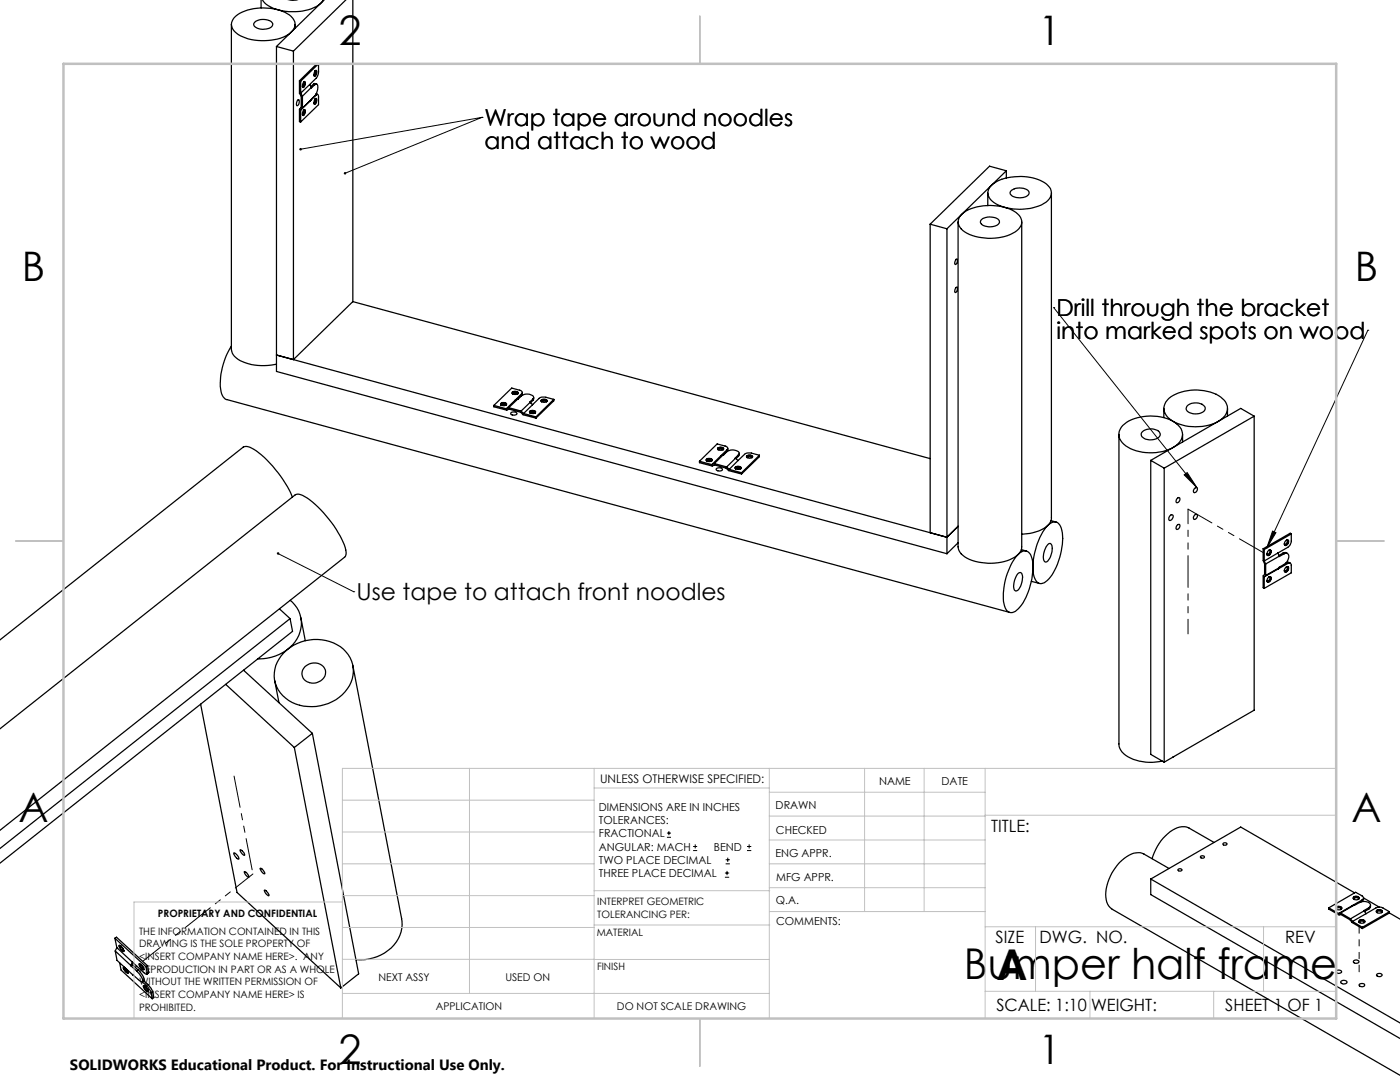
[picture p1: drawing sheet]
<svg xmlns="http://www.w3.org/2000/svg" width="279mm" height="216mm" viewBox="0 0 279 216" stroke-linecap="round" stroke-linejoin="round" font-family="sans-serif">
<g fill="none" stroke="#000" stroke-width=".25">
<path d="M52.1 -.1v1.7M52.4 -.1a6.1 6.1 0 0 0 4.6 2.4 9.7 9.7 0 0 0 6.9-1.6l.7-.7M57.6 -.1l.9 .2 .8-.2M64.7 -.1l-9.5 9.4M69.1 -.1l-10.5 10.3M70.4 -.1v60.3M46.2 4.9v64.8a3.3 3.3 0 0 0 2.8 2.7 11.7 11.7 0 0 0 6.2 .3M46.7 3.6a8.6 8.6 0 0 1 7.2-1.9 5.8 5.8 0 0 1 4.9 2.6 2.28 2.28 0 0 1-1.3 2.6 10.8 10.8 0 0 1-10-.1 2.11 2.11 0 0 1-.8-3.2zM50.8 4.4a2.77 2.77 0 0 1 3.5 .2l.1 .1a1.35 1.35 0 0 1-1.6 1.1 2.08 2.08 0 0 1-2.1-.8zM55.2 9.3l3.4 .9M55.2 9.3v64.8l133.8 36.4M58.6 10.2v61.6"/>
<path d="M58.9 4.9v.8M59.8 16.1v2.5l.3 .6v2.2l-.3 .4v2.5h.2M59.8 16.1l.2 .1M60 16.2v2.4M60 18.6l.4 .6M60.4 19.2v2.4M60.6 16.4v.6l-.2 .3 .2-.6zM60.6 16.3h.1a.81 .81 0 0 1-.2 1.2l-.1-.5zM60.7 16.3a.63 .63 0 0 1-.1 1.1h-.2M61.8 16.9l-1.8 1.7M61.8 16.9l.4 .5M62.2 17.4l-1.8 1.8"/>
<path d="M62.5 16.8l.3 .1M62.5 16.8l-.4 .5M62.8 16.9l.3-.2a1.36 1.36 0 0 1 .1 1.8l-.4 .6-2.8 2.8M62.8 16.9l-.6 .6v-.1M62.9 14.1v.5l-.2 .5 .2-.4zM62.9 19.7v.5l-.2 .4 .2-.3zM62.9 14.1l.1-.1a.78 .78 0 0 1-.2 1.2l-.1-.4zM62.9 19.7l.1-.1a.81 .81 0 0 1-.2 1.2l-.1-.4zM63 14.1a.64 .64 0 0 1-.3 1M63 19.7a.63 .63 0 0 1-.1 1h-.2M63 18.9h.1M63.1 18.8h.1"/>
<path d="M63.1 18.8h.3M63.1 18.9h.3l.2 .3v1.7l-3.6 3.4M63.1 18.9l-2.7 2.7M63.1 16.8l-.3-.1-.3 .1M63.6 12.7v1.7l-.2 .8-1.6 1.7M63.6 12.7l-3.6 3.5M63.6 12.7h-.3l-3.5 3.4M59.3 20.1l.2-.2a.81 .81 0 0 1-.2 1.2l-.1-.4zM60 21.9v2.4M60.4 21.6l-.4 .3M60.6 21.9v.7l-.2 .3 .2-.6zM60.6 21.9h.1a.78 .78 0 0 1-.2 1.1l-.1-.4z"/>
<path d="M60.7 21.9a.64 .64 0 0 1-.3 1.1v-.1M197.1 38.5v2.5M197.8 37.1a9.5 9.5 0 0 1 7.9-1.7 4.8 4.8 0 0 1 4.1 2.6 2.33 2.33 0 0 1-1.5 2.6 10.5 10.5 0 0 1-10-.2 2.05 2.05 0 0 1-.5-3.3zM200.8 34.1v1.4M200.8 34.1l-11.8 11.5M200.8 34.1l-3.3-.9-11.9 11.5M201.7 38.1a2.7 2.7 0 0 1 3.7 .2 1.24 1.24 0 0 1-1.5 1.1 2.07 2.07 0 0 1-2.3-.9zM209.8 38.5v64.8a2.83 2.83 0 0 1-1.9 2.4l-2.3 .7-1.7 .2M185.6 44.7v61.6l3.4 .9M185.6 44.7l3.4 .9M189 45.6v64.9M190.8 51.8l.1-.1a.65 .65 0 0 1-.3 1v-.5z"/>
<path d="M190.8 57.4l.1-.1a.65 .65 0 0 1-.3 1v-.4zM191.2 44.3v64.8a3.4 3.4 0 0 0 2.8 2.7 10.5 10.5 0 0 0 8.9-.9l.8-1 .2-.7v-64.9M192.1 42.7a10.1 10.1 0 0 1 8.1-1.4 4.3 4.3 0 0 1 3.7 2.7 2.93 2.93 0 0 1-2.3 2.8 10.6 10.6 0 0 1-9.4-.8 2.01 2.01 0 0 1-.1-3.3zM195.9 43.8a2.88 2.88 0 0 1 3.5 .2l.1 .2a1.98 1.98 0 0 1-2.6 1 1.01 1.01 0 0 1-1.1-1.2zM46.2 69.1a13.4 13.4 0 0 0-2 9.4l.3 .7 .7 .5 156.3 42.5M58.6 71.8l-3.4-1 133.8 36.4M70.4 60.2l-11.8 11.6M70.4 60.2l115.2 31.3M102.2 78.2a.81 .81 0 0 1 1.2 .3 .79 .79 0 0 1-1.2-.1zM102.3 78.6l-.1-.1a.6 .6 0 0 1 .6-.4 .6 .6 0 0 1 .6 .4l-.1 .1M102.4 78.5l.4-.1 .5 .2-.4-.2-.6 .2zM102.8 79.8l-1.8 1.8"/>
<path d="M103.3 79.6l.8-.6a1.84 1.84 0 0 1 2.4 .2l-.1 .4M103.3 79.6l-1.8 1.8M103.3 79.6l-.5 .2M104.1 78.6a.45 .45 0 0 0 0-.5 .45 .45 0 0 0-.4-.2l-1.6-.5-3.5 3.5M104.1 78.6l-1.3 1.2M104.1 78.6v.2M104.1 78.8l-.8 .8M104.2 78.3l-.1 .5M106.4 79.6l-.7 .7h.1M106.4 79.6v.3M106.4 79.9l-.5 .5M106.5 79.3l-.1 .6"/>
<path d="M108 79.8a.74 .74 0 0 1 1.2 .2 .76 .76 0 0 1-1.3-.1zM110.5 79.7l-1.6-.4a1.5 1.5 0 0 0-1.3 .2l-1.3 1.3M110.5 79.7l-3.5 3.5M110.5 79.7v.3l-3.5 3.4M233.3 79.5a9.4 9.4 0 0 1 10.3-.3 2.62 2.62 0 0 1 1.4 2.5 2.62 2.62 0 0 1-1.6 2.2 9.6 9.6 0 0 1-10-.3 2.5 2.5 0 0 1-.1-4.1zM58.3 99.2a22.6 22.6 0 0 0-8.1-9.8l-.8-.3-.8 .1-48.6 38.5M98.6 80.9v.3l2.5 .6 .5-.2 2.3 .7 .5 .5 2.6 .6M98.6 80.9l2.4 .7M99.9 80.5a.74 .74 0 0 1 1.2 .2 .73 .73 0 0 1-1.2-.1zM100 80.9l-.1-.1a.65 .65 0 0 1 1.2-.2l-.1 .3M100.1 80.7l-.1 .1 .4-.2 .6 .2-.3-.2zM101.5 81.4l-.5 .2"/>
<path d="M101.5 81.4l2.5 .6M102 82.3a.71 .71 0 0 1 1.2 .3 .84 .84 0 0 1-1.3-.1zM104 82l.5 .5M104.5 82.5l2.5 .7M105.7 82.1a.8 .8 0 0 1 1.2 .1 .62 .62 0 0 1-.7 .4 .62 .62 0 0 1-.5-.5zM105.8 82.4l-.1-.1a.58 .58 0 0 1 .6-.3 .58 .58 0 0 1 .5 .3v.1M105.8 80.3l-1.8 1.7M105.8 80.3l.5 .5M105.9 82.3l.4-.1 .5 .2-.6-.2-.4 .2zM106.3 80.8l-1.8 1.7M107 83.2v.2M108.1 80.2l-.1-.1a.6 .6 0 0 1 .6-.4 .6 .6 0 0 1 .5 .4l-.1 .1"/>
<path d="M108.1 80l.6-.1 .4 .2-.3-.2zM139.6 92v.3l2.5 .7 .5-.2 2.3 .6 .5 .5 2.6 .7M139.6 92l2.5 .7M141 91.7a.74 .74 0 0 1 1.1 .1 .76 .76 0 0 1-1.2 0zM141 92v-.1a.6 .6 0 0 1 .5-.4 .6 .6 0 0 1 .6 .4l-.1 .1M141.1 91.9l.5-.1 .5 .1-.4-.1zM142.6 92.5l-.5 .2M142.6 92.5l2.4 .7M142.9 93.6a.76 .76 0 0 1 1.3 .2 .88 .88 0 0 1-1.3-.1zM143.3 89.4a.77 .77 0 0 1 1.1 .2 .79 .79 0 0 1-1.2-.1zM143.3 89.7a.58 .58 0 0 1 .5-.4 .58 .58 0 0 1 .6 .4h-.1M143.4 89.6l.4-.1 .6 .2-.5-.2z"/>
<path d="M144.3 90.8h.1a2.06 2.06 0 0 1 2.6-.9l.2 .1a.42 .42 0 0 1 .3 .3 .42 .42 0 0 1-.1 .5M144.3 90.8l-1.7 1.7M144.3 90.8l-.5 .2M145 93.2l.5 .5M145.1 89.7a.45 .45 0 0 0 .1-.5 .45 .45 0 0 0-.5-.2l-1.6-.4-3.5 3.4M145.1 89.7l-3 3M145.1 89.7v.3M145.1 90l-.8 .8M145.2 89.5l-.1 .5M145.5 93.7l2.5 .6M146.8 93.2a.8 .8 0 0 1 1.1 .2 .76 .76 0 0 1-1.2-.1zM146.8 91.4l-1.8 1.8"/>
<path d="M146.8 91.4l.5 .5M146.8 93.6v-.1a.58 .58 0 0 1 .5-.4 .58 .58 0 0 1 .5 .4v.1M146.9 93.5l.3-.2 .6 .2-.4-.2zM147.3 91.9l-1.8 1.8M147.4 90.8l-.6 .6M147.4 90.8v.3M147.4 91.1l-.5 .4M147.5 90.5l-.1 .6M148 94.3v.3M149 91a.74 .74 0 0 1 1.2 .2 .76 .76 0 0 1-1.2-.1zM149.1 91.3l.4-.2 .6 .2M149.1 91.3l-.1-.1a.59 .59 0 0 1 .6-.3 .59 .59 0 0 1 .5 .4"/>
<path d="M151.6 90.8l-1.6-.4a1.5 1.5 0 0 0-1.4 .3l-1.3 1.2M151.6 90.8l-3.6 3.5M151.6 90.8v.3l-3.6 3.5M223.3 86.7v61.7a3.2 3.2 0 0 0 2.3 2.9 9.9 9.9 0 0 0 6.4 .6M224 84.9a9.3 9.3 0 0 1 8.8-1.4 4 4 0 0 1 3.2 3.2 4.2 4.2 0 0 1-3.4 3.2 9.3 9.3 0 0 1-8.3-1.2 2.46 2.46 0 0 1-.3-3.8zM227.9 86.3a2.52 2.52 0 0 1 3.6 .1 1.22 1.22 0 0 1-1.4 1.3 1.9 1.9 0 0 1-2.3-1zM229.7 91.9v58.6l2.6 1.6M229.7 91.9l2.6 1.5M232.3 81.5v1.8M232.3 93.4v58.7M234.9 99.4l.3-.1a.56 .56 0 0 1 .2 .6 .56 .56 0 0 1-.6 .4l-.1-.5zM236 86.7v1.5"/>
<path d="M237 81a2.45 2.45 0 0 1 3.5 .4 1.47 1.47 0 0 1-1.7 1.2 1.87 1.87 0 0 1-2.1-1zM238.4 97.4l.3-.1a.56 .56 0 0 1 .2 .6 .56 .56 0 0 1-.5 .4l-.2-.3zM245 81.5v1.5M250.3 83l-2.7-1.5-17.9 10.4M250.3 83l-18 10.4M250.3 83v58.7l-18 10.4M57.9 119.8a6.1 6.1 0 0 1-.8 10 9.6 9.6 0 0 1-5.6 1.7M191.2 105l-2.2 2.2M191.2 108.3l-2.2 2.2M203 110.9a1.62 1.62 0 0 1 2.2-.7 4.6 4.6 0 0 1 .9 3.9 12.2 12.2 0 0 1-3.2 7.6 1.37 1.37 0 0 1-1.5 .5 1.37 1.37 0 0 1-.9-1.3 12.8 12.8 0 0 1 2.5-10zM203.1 114.5l.4-.2h.3a3 3 0 0 1-.4 3.1 .55 .55 0 0 1-.6 .5 .55 .55 0 0 1-.5-.6 4.3 4.3 0 0 1 .8-2.8zM203.8 109.7l1.1 .3"/>
<path d="M205.8 116l1.6 .4M209 104.9a1.5 1.5 0 0 1 2.5-.2 8.2 8.2 0 0 1 .2 5.9 9.5 9.5 0 0 1-3.3 5.7 1.28 1.28 0 0 1-1.9-.9 12.5 12.5 0 0 1 1.9-9.7zM209.1 108.7l.2-.2a.5 .5 0 0 1 .5 .1 .5 .5 0 0 1 .2 .5 3.5 3.5 0 0 1-1.2 3h-.2a2.26 2.26 0 0 1 0-2.7zM209.8 103.9l1 .3M233.5 102.9l.4-.2a.61 .61 0 0 1 .1 .8 .61 .61 0 0 1-.7 .3v-.5zM234.9 104.8l.3-.2a.56 .56 0 0 1 .3 .7 .56 .56 0 0 1-.6 .4l-.2-.4zM238.4 102.8l.3-.2a.57 .57 0 0 1 .2 .7 .57 .57 0 0 1-.7 .3v-.5zM252.1 109.5v2.4l.3 .6v2.1l-.3 .3v2.4l.2 .1M252.1 109.5l.2 .1M252.3 109.6v2.3M252.3 115.1v2.3M252.3 111.9l.3 .6"/>
<path d="M252.6 112.5v2.3M252.6 114.8l-.3 .3M253.1 109.9l.3-.2a.57 .57 0 0 1 .3 .6 .57 .57 0 0 1-.4 .5h-.3l-.2-.2zM253.1 115.3l.3-.2a.57 .57 0 0 1 .3 .6 .57 .57 0 0 1-.4 .4l-.3 .1-.2-.2zM253.3 109.8h.2a.62 .62 0 0 1 0 .6 .62 .62 0 0 1-.6 .3l-.1-.2M253.3 115.1h.2a.62 .62 0 0 1 0 .7 .62 .62 0 0 1-.6 .3l-.1-.2M253.4 109.7a.76 .76 0 0 1-.5 1M253.4 115.1a.76 .76 0 0 1-.5 .9M255 110.3l-2.7 1.6M255 110.3l.3 .7M255.3 111l-2.7 1.5M255.3 113.3l-2.7 1.5"/>
<path d="M255.3 113.3l-.3 .3M256.1 110.3l.4-.1 .4 .2M256.1 110.3l.2 .2M256.1 110.3l-.9 .5M256.3 110.5a.65 .65 0 0 1 .8 .1 .65 .65 0 0 1 0 .8l-.2 .6a2.98 2.98 0 0 1-1.6 1.2v.1M256.3 110.5l-1 .5M256.5 113.4l.3-.3h.2a.65 .65 0 0 1 .1 .7 .65 .65 0 0 1-.7 .3zM256.7 107.8l.2-.1a.56 .56 0 0 1 .1 .7 .56 .56 0 0 1-.6 .3l-.1-.2M256.7 113.1h.2a.56 .56 0 0 1 .2 .6 .56 .56 0 0 1-.6 .4l-.2-.3M256.8 107.8l.2-.1a.65 .65 0 0 1 .1 .8 .65 .65 0 0 1-.7 .3v-.5zM256.8 112.3l.4-.1 .3 .2M256.8 112.3l.2 .1"/>
<path d="M256.8 112.3l-.2 .1M256.9 107.7a.84 .84 0 0 1-.5 1M256.9 113.1a.79 .79 0 0 1-.5 .9M257 112.4a.42 .42 0 0 1 .5 0 .42 .42 0 0 1 .2 .4v1.5l-5.4 3.1M257 112.4l-4.7 2.7M257.7 106.5v1.5a1.6 1.6 0 0 1-.7 1.2l-2 1.1M257.7 106.5l-5.4 3.1M257.7 106.5l-.2-.1-5.4 3.1M45 136.6l13.7 12.6M48.6 133.7l13.7 12.6M54.8 135.8l.9 4.4M55.8 121.5l2.1 1.9"/>
<path d="M56.7 130.2a8.8 8.8 0 0 1 12.3-.1 6.1 6.1 0 0 1-1.3 9 8.8 8.8 0 0 1-11.3-.3 5.9 5.9 0 0 1 .3-8.6zM57.9 123.4l.5 2.6-58.4 46.3M57.9 123.4l-57.9 45.9M60 123.3l.9 4.5M60.9 133a2.38 2.38 0 0 1 2.4-.7 2.38 2.38 0 0 1 1.7 1.8 2.44 2.44 0 0 1-2.1 2.2 2.44 2.44 0 0 1-2.6-1.4 1.88 1.88 0 0 1 .6-1.9zM70.4 132.8l9.8 50.5a6.8 6.8 0 0 1-4.1 7.2l-1.6 .6a8.3 8.3 0 0 1-3.5 .4M0 145.5l59.1-46.8a4 4 0 0 1 3.2 1.5 21.1 21.1 0 0 1 6.7 9.5l.1 .8-.2 .6-69 54.6M40 140.5l7.3 37.6 20.7 19M58.7 149.2l9.3 47.9M62.3 146.3l-3.6 2.9M62.3 146.3l9.3 48-3.6 2.8M234.2 151l-.1 .1"/>
<path d="M243.2 145.8l-.1 .1M46.7 170.2a1.47 1.47 0 0 1 1 1.2 1.47 1.47 0 0 1-1-1.2zM47.9 169.6a1.23 1.23 0 0 1 .9 1.1 1.47 1.47 0 0 1-.9-1.1zM48.8 173.9a1.23 1.23 0 0 1 .8 1.1 1.44 1.44 0 0 1-.8-1.1zM51.9 173.2a1.23 1.23 0 0 1 .9 1.2 1.44 1.44 0 0 1-.9-1.2zM52.8 177.6a1.26 1.26 0 0 1 .8 1.2 1.44 1.44 0 0 1-.8-1.2zM229.7 175.4v3.1l49.7 28.7M229.7 175.4l17.9-10.4 22.7 13.2M229.7 175.4l49.7 28.7M233.3 173.3l-5-2.9a3.6 3.6 0 0 0-4 .9 9.6 9.6 0 0 0-3.5 8.2l.5 1.3 .7 .6 57.4 33.2M235.1 173.5a.42 .42 0 0 1 .4-.2 .42 .42 0 0 1 .4 .4 .43 .43 0 0 1-.5 .1 .43 .43 0 0 1-.3-.3zM239.7 170.8l.3-.1 .3 .2a.4 .4 0 0 1-.3 .3 .4 .4 0 0 1-.4-.3z"/>
<path d="M242.3 168.1l-5-2.9a3.8 3.8 0 0 0-4.2 1.1 10.2 10.2 0 0 0-3.2 5M244.2 168.2h.4l.3 .1a.39 .39 0 0 1-.4 .4 .39 .39 0 0 1-.4-.4zM270.1 179a.78 .78 0 0 1 1.2 .2 .7 .7 0 0 1-1.2 0zM270.1 179.4l.6-.3 .5 .3M270.2 179.5a.46 .46 0 0 1 .2-.6 .46 .46 0 0 1 .6 .1l.2 .2-.1 .3M271.8 179.6a.44 .44 0 0 0 .3-.4 .44 .44 0 0 0-.3-.4l-1.3-.8-5.3 3.2M271.8 179.8l.3-.3v-.3l3.2 1.8M271.8 179.6l-2 1.1M271.8 179.6v.2M271.8 179.8l-.2 .2M22.9 187.2l.4 1.9M22.9 187.2l6.3 5.7"/>
<path d="M22.9 187.2l.3-.2 6.3 5.7M23 189.8l.4 1.8 3.1 2.9M23 189.8l3.1 2.9M23.3 189.1l3.1 2.9M23.3 189.1l-.3 .7M23.8 188.6a1.52 1.52 0 0 1 .9 1.3 1.38 1.38 0 0 1-.9-1.3zM23.9 188.6a1.09 1.09 0 0 0 .9 1.1M23.9 192.1l.3 1.5 6.2 5.7M24.2 188.8l.4 .6M24.6 193a1.36 1.36 0 0 1 1 1.2 1.49 1.49 0 0 1-1-1.2zM24.7 193a1.09 1.09 0 0 0 .9 1.1M25 193.2l.5 .6"/>
<path d="M26.1 192.7h.1M26.1 192.7l1.2 1M26.4 192l2.6 2.3 .3 .1 .1-.3M26.4 192.5l-.3 .2M26.4 192.5l1.2 1M26.4 192l-.3 .7M26.5 194.5h.1M26.6 192.1l-.2 .4M27.3 193.7a3.4 3.4 0 0 1 1.2 2.1l-.4 .1-1.6-1.4M27.6 193.5a2.9 2.9 0 0 1 1.2 2.2l-.4 .2M27.6 193.5l-.3 .2M27.8 192.3a1.38 1.38 0 0 1 .9 1.2 1.52 1.52 0 0 1-.9-1.2z"/>
<path d="M27.9 192.3a1.18 1.18 0 0 0 .9 1.1M28.2 192.5l.4 .6M28.4 195.9l.8 .8M28.6 196.7a1.52 1.52 0 0 1 1 1.2 1.52 1.52 0 0 1-1-1.2zM28.7 195.7l.8 .7M28.7 196.7a1.19 1.19 0 0 0 .9 1.1M29 196.9l.5 .5M29.2 192.9l.2 1.2M29.2 196.7l.8 .9 .2 .5M29.5 192.7l-.3 .2M29.5 192.7l.2 1.2M29.5 196.4l.6 .8 .3 .7"/>
<path d="M29.5 196.4l-.3 .3M29.7 193.9v.2l-.3 .3M29.7 193.9l-.3 .2M30.2 198.1l.2 1.2M30.4 197.9l-.2 .2M30.4 197.9l.3 1.2-.3 .2M265.2 181.2v.2l2 1.2 .4-.1 1.9 1.1 .3 .5 2.1 1.2M265.2 181.2l2 1.1M266.6 181.3l.5-.2 .6 .2M266.7 180.9a.57 .57 0 0 1 .7-.1 .57 .57 0 0 1 .3 .6 .73 .73 0 0 1-1.1-.2zM266.7 193.7a.55 .55 0 0 1 .6-.2 .55 .55 0 0 1 .4 .6 .61 .61 0 0 1-.6 .2 .61 .61 0 0 1-.5-.5zM266.8 181.5l-.2-.2a.56 .56 0 0 1 .6-.4 .56 .56 0 0 1 .5 .4l-.1 .2"/>
<path d="M267.5 182.2l-.3 .1M267.5 182.2l2 1.1M267.7 195.8a.69 .69 0 0 1 1.1 .3 .7 .7 0 0 1-.7 .3 .7 .7 0 0 1-.5-.5zM269.5 183.3l.4 .6M269.8 180.7l-2.6 1.6M269.9 183.9l2 1.1M270.2 180.6l.1 .1a3.4 3.4 0 0 1 1.8-.8l.7 .1a.64 .64 0 0 1 .7 .4 .64 .64 0 0 1-.3 .8M270.2 191.7l.6-.1 .3 .1a.48 .48 0 0 1-.2 .6 .48 .48 0 0 1-.6-.2l-.2-.2zM270.2 180.6l-2.7 1.6M270.2 180.6l-.4 .1M271.2 183.7a.73 .73 0 0 1 1.2 .2 .72 .72 0 0 1-1.2-.1zM271.3 184l.4-.2 .6 .2"/>
<path d="M271.3 196.5a.65 .65 0 0 1 1 .1 .61 .61 0 0 1-.5 .3 .61 .61 0 0 1-.5-.4zM271.4 184.1l-.1-.1a.57 .57 0 0 1 .5-.4 .57 .57 0 0 1 .5 .4l-.1 .1M271.9 185v.3M272.2 181.8l-2.7 1.5M272.2 181.8l.4 .5M272.6 182.3l-2.7 1.6M273.2 181.2l-1 .6M273.2 181.2v.2M273.2 181.4l-.9 .5M273.5 180.6v.5l-.3 .3M274.7 182l.4-.2 .7 .2M274.8 181.6a.6 .6 0 0 1 .7-.1 .6 .6 0 0 1 .3 .5 .73 .73 0 0 1-1.2-.2z"/>
<path d="M274.8 182.1l-.1-.1a.58 .58 0 0 1 .5-.5 .58 .58 0 0 1 .6 .4l-.1 .2M274.8 194.3a.51 .51 0 0 1 .6-.1 .51 .51 0 0 1 .4 .5 .58 .58 0 0 1-.6 .2 .58 .58 0 0 1-.5-.4zM277.3 181.9l-1.3-.7a1.57 1.57 0 0 0-1.4 0l-2 1.1M277.3 181.9l-5.4 3.1M277.3 181.9v.3M277.3 182.2l-5.4 3.1M277.3 182.2l2.1 1.2"/>
</g>
<path d="M50.5 174.4l-22 17.4" fill="none" stroke="#000" stroke-width=".2" stroke-dasharray="6.3 1.3 1.3 1.3 1.3 1.3" stroke-dashoffset="1.9"/>
<path d="M27.3 192.7l-.3 .3" fill="none" stroke="#000" stroke-width=".2" stroke-dasharray="6.3 1.3 1.3 1.3 1.3 1.3"/>
<path d="M46.6 154l3.9 20.4" fill="none" stroke="#000" stroke-width=".2" stroke-dasharray="6.3 1.3 1.3 1.3 1.3 1.3" stroke-dashoffset="-.8"/>
<path d="M271.2 193.9v-9" fill="none" stroke="#000" stroke-width=".2" stroke-dasharray="6.3 1.3 1.3 1.3 1.3 1.3" stroke-dashoffset="5"/>
<path d="M237.1 101.6l15 8.7" fill="none" stroke="#000" stroke-width=".2" stroke-dasharray="6.3 1.3 1.3 1.3 1.3 1.3" stroke-dashoffset=".9"/>
<path d="M237.1 126.5v-24.9" fill="none" stroke="#000" stroke-width=".2" stroke-dasharray="6.3 1.3 1.3 1.3 1.3 1.3" stroke-dashoffset="3.4"/>
<g fill="none" stroke="#000" stroke-width=".2">
<path d="M96.2 23.4h.1M96.2 23.4l-27.3 11.2M96.2 23.4l-36.2 6.4M210.3 61.4h.1M210.3 61.4l28.6 35.9M273 65.9h.1M273 65.9l-20.2 43.5M236.3 94.8l.6-.5 2 3zM55.5 110.5l15.1 7.6M70.6 118.1h.1M254 106l.6 .3-1.8 3.1zM133.1 167.1h.8"/>
<path d="M133.1 166.2h.8M133.5 165.8v.9M138.3 169.7h.8M138.3 168.9h.8M138.7 168.5v.8M144.7 175h.8M144.7 174.2h.8M144.8 172.4h.9M144.8 171.6h.9M145.1 173.8v.8M145.2 171.1v.9M149.1 169.7h.8"/>
<path d="M149.1 168.9h.8M149.5 168.5v.8"/>
</g>
<g fill="none" stroke="#c0c0c0" stroke-width=".2">
<path d="M68.3 159.7h50.3M93.7 153.3v44.9M118.6 153.3v49.9M118.6 157.2h34.9M153.5 153.3v49.9M153.5 158.1h43.1M172.5 153.3v28.6M184.4 153.3v28.6M196.6 153.3v49.9M266.7 153.3h-198.4v49.9M68.3 178.7h50.3M68.3 172.4h50.3"/>
<path d="M68.3 166h50.3M68.3 180h-41.6v23.2M118.6 177.7h35M153.5 167.6h43.1M153.5 162.8h43.1M153.5 172.4h43.1M153.5 177.1h43.1M196.6 162.7h70.1M68.3 198.2h85.2M68.3 191.4l85.2 .1M68.3 185.1h50.3M118.6 184.6h35"/>
<path d="M153.6 181.9h43M196.6 197.8h70.1M196.6 184.9h70.1M206.7 184.9v12.9M217.5 197.8v5.4M242.2 197.8v5.4M252.2 184.9v12.9"/>
</g>
<path d="M139.7 3.2v9.5M3.1 107.9h9.6M266.7 107.9h9.5M139.7 203.2v9.6" fill="none" stroke="#c0c0c0" stroke-width=".25"/>
<path d="M12.7 12.7h254v190.5h-254z" fill="none" stroke="#c0c0c0" stroke-width=".5"/>
<path d="M55.3 110.3a.24 .24 0 0 0 .1 .4 .24 .24 0 0 0 .3-.3 .24 .24 0 0 0-.4-.1l.2 .2zM254 106l.6 .3-1.8 3.1zM236.3 94.8l.6-.5 2 3zM68.7 34.4l-.1 .3 .3-.1-.3 .1a.25 .25 0 0 0 .4 .1 .25 .25 0 0 0 .1-.3 .25 .25 0 0 0-.4-.1zM59.8 29.6l-.1 .2h.3h-.3a.26 .26 0 0 0 .4 .2 .26 .26 0 0 0 .1-.3 .26 .26 0 0 0-.4-.1z" fill="#000"/>
<g font-size="8.5">
<text x="192.4" y="195.4">Bumper half frame</text>
<text x="198.9" y="195.5">A</text>
</g>
<g font-size="8.1">
<text x="67.6" y="8.9">2</text>
<text x="207.3" y="8.9">1</text>
<text x="4.4" y="56.2">B</text>
<text x="270.4" y="56.2">B</text>
<text x="3.7" y="164.1">A</text>
<text x="269.7" y="164.1">A</text>
<text x="67.6" y="212.4">2</text>
<text x="207.3" y="212.4">1</text>
</g>
<g font-size="4.7">
<text x="96.7" y="25.1">Wrap tape around noodles</text>
<text x="96.7" y="29.7">and attach to wood</text>
<text x="210.8" y="63.1">Drill through the bracket</text>
<text x="210.8" y="67.6">into marked spots on wood</text>
<text x="71.2" y="119.8">Use tape to attach front noodles</text>
</g>
<g font-size="3.4">
<text x="197.8" y="166">TITLE:</text>
<text x="198.7" y="188.1">SIZE</text>
<text x="207.5" y="188.1">DWG. NO.</text>
<text x="256.5" y="188.2">REV</text>
<text x="198.8" y="201.7">SCALE: 1:10</text>
<text x="217.7" y="201.8">WEIGHT:</text>
<text x="244.5" y="201.7">SHEET 1 OF 1</text>
</g>
<text font-size="3" x="14" y="213.5">SOLIDWORKS Educational Product. For Instructional Use Only.</text>
<text font-size="2.4" x="119.8" y="156.2">UNLESS OTHERWISE SPECIFIED:</text>
<g font-size="2.2">
<text x="119.5" y="161.8">DIMENSIONS ARE IN INCHES</text>
<text x="154.8" y="161.4">DRAWN</text>
<text x="175.4" y="156.6">NAME</text>
<text x="187.9" y="156.7">DATE</text>
<text x="119.5" y="164.4">TOLERANCES:</text>
<text x="119.5" y="167.1">FRACTIONAL</text>
<text x="154.9" y="166.3">CHECKED</text>
<text x="119.5" y="169.7">ANGULAR: MACH</text>
<text x="119.5" y="172.4">TWO PLACE DECIMAL</text>
<text x="142.5" y="169.7">BEND</text>
<text x="154.8" y="171">ENG APPR.</text>
<text x="119.5" y="175">THREE PLACE DECIMAL</text>
<text x="154.9" y="175.7">MFG APPR.</text>
<text x="154.9" y="180.4">Q.A.</text>
<text x="154.9" y="184.6">COMMENTS:</text>
</g>
<g font-size="2.1">
<text x="75.5" y="195.7">NEXT ASSY</text>
<text x="100.9" y="195.7">USED ON</text>
<text x="86.9" y="201.5">APPLICATION</text>
<text x="123.1" y="201.6">DO NOT SCALE DRAWING</text>
</g>
<g font-size="2">
<text x="31.5" y="182.9">PROPRIETARY AND CONFIDENTIAL</text>
<text x="119.2" y="180.6">INTERPRET GEOMETRIC</text>
<text x="119.2" y="183.1">TOLERANCING PER:</text>
<text x="27.8" y="186.5">THE INFORMATION CONTAINED IN THIS</text>
<text x="27.8" y="189">DRAWING IS THE SOLE PROPERTY OF</text>
<text x="27.8" y="191.6">&lt;INSERT COMPANY NAME HERE&gt;. ANY</text>
<text x="119.1" y="186.7">MATERIAL</text>
<text x="27.8" y="194.1">REPRODUCTION IN PART OR AS A WHOLE</text>
<text x="27.8" y="196.6">WITHOUT THE WRITTEN PERMISSION OF</text>
<text x="119.1" y="193.5">FINISH</text>
<text x="27.8" y="199.1">&lt;INSERT COMPANY NAME HERE&gt; IS</text>
<text x="27.8" y="201.7">PROHIBITED.</text>
</g>
</svg>
